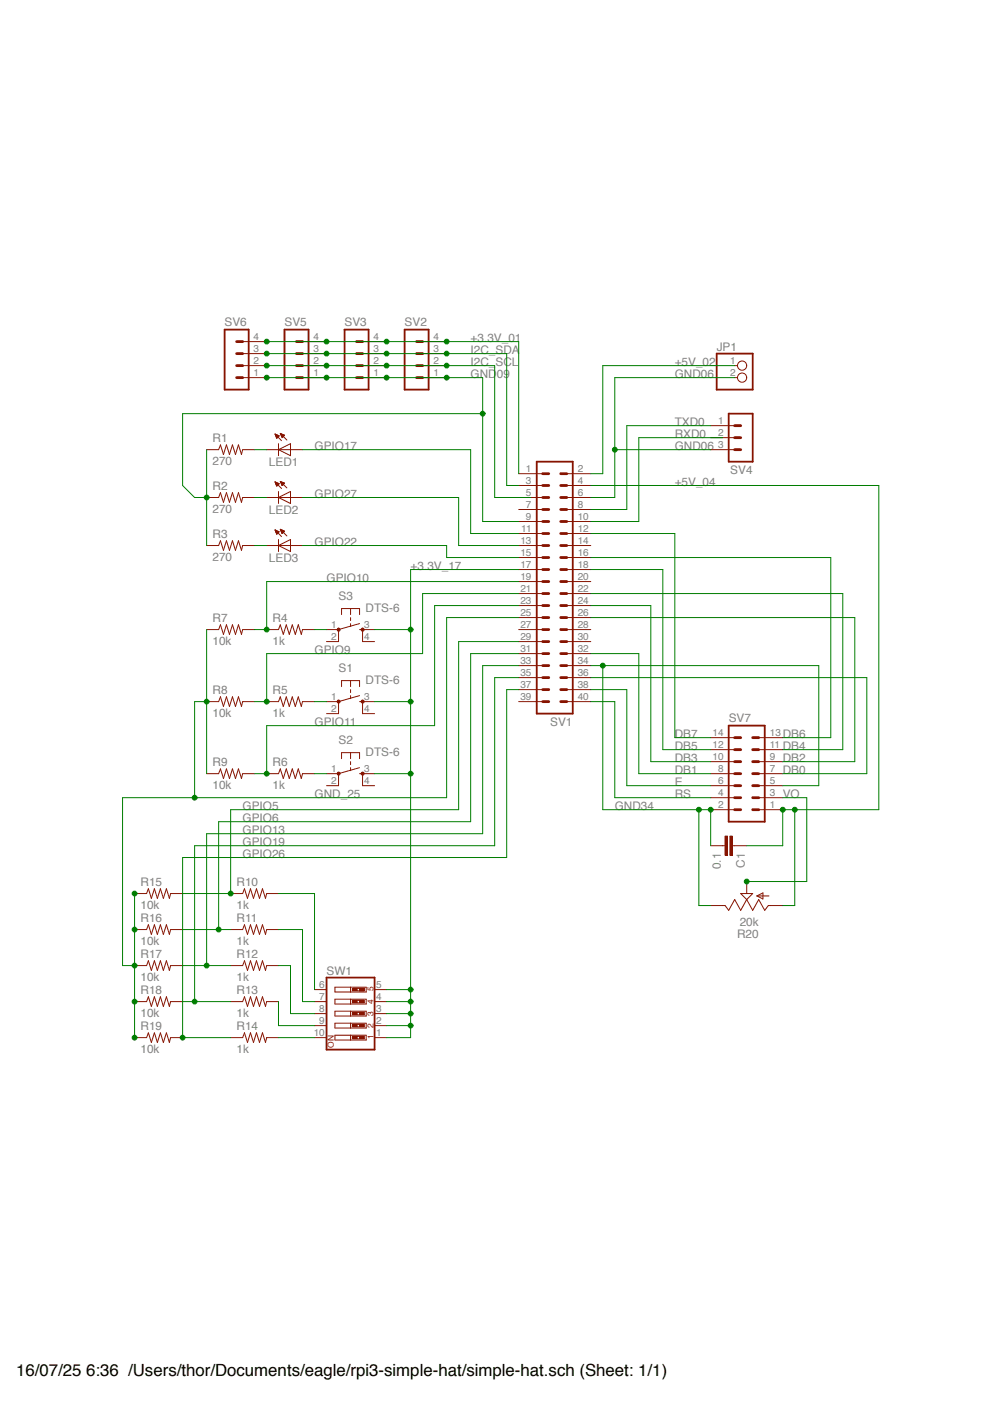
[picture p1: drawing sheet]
<svg xmlns="http://www.w3.org/2000/svg" width="210mm" height="297mm" viewBox="0 0 210 297" stroke-linecap="round" stroke-linejoin="round" font-family="sans-serif">
<path d="M113.5 97.7h7.6v53.3h-7.6zM69.1 206.8h10.1v15.2h-10.1z" fill="none" stroke="#861300" stroke-width=".38"/>
<g fill="none" stroke="#861300" stroke-width=".59">
<path d="M114.8 105.2h1.2M114.8 102.7h1.2M114.8 100.2h1.2M114.8 110.3h1.2M114.8 107.8h1.2M114.8 117.9h1.2M114.8 115.4h1.2M114.8 112.9h1.2M118.6 105.2h1.3M118.6 102.7h1.3M118.6 100.2h1.3M118.6 110.3h1.3"/>
<path d="M118.6 107.8h1.3M118.6 117.9h1.3M118.6 115.4h1.3M118.6 112.9h1.3M114.8 123h1.2M114.8 120.5h1.2M114.8 130.6h1.2M114.8 128.1h1.2M114.8 125.6h1.2M114.8 135.7h1.2M114.8 133.2h1.2M114.8 138.3h1.2"/>
<path d="M118.6 123h1.3M118.6 120.5h1.3M118.6 130.6h1.3M118.6 128.1h1.3M118.6 125.6h1.3M118.6 135.7h1.3M118.6 133.2h1.3M118.6 138.3h1.3M114.8 140.8h1.2M114.8 143.3h1.2M114.8 145.9h1.2M114.8 148.4h1.2"/>
<path d="M118.6 140.8h1.3M118.6 143.3h1.3M118.6 145.9h1.3M118.6 148.4h1.3"/>
</g>
<g fill="none" stroke="#861300" stroke-width=".21">
<path d="M56.4 95.1h7.6M58.2 91.8l1.3 1.4M58.2 91.9h.1M58.2 91.8l.8 .4M58.2 91.8l.3 .9 .5-.5M58.2 91.9h.3M58.3 92h.4M58.3 92.1h.6M58.3 92.2h.7M58.4 92.4h.5M58.4 92.3h.5M58.4 92.5h.4"/>
<path d="M58.5 92.6h.1M58.5 92.7h.1M58.9 93.9v2.5M58.9 95.1l2.5-1.2v2.5zM59.3 91.7l1.4 1.4M59.3 91.7l.9 .4-.5 .5zM59.3 91.8h.2M59.3 91.7h.1M59.4 91.9h.3M59.4 91.9h.5M59.4 92h.7M59.5 92.1h.6"/>
<path d="M59.5 92.2h.5M59.6 92.3h.4M59.6 92.4h.3M59.7 92.5h.1M56.4 105.2h7.6M56.4 115.4h7.6M58.2 101.9l1.3 1.4M58.2 102h.1M58.2 101.9l.8 .4M58.2 101.9l.3 .9 .5-.5M58.2 112.1l1.3 1.4M58.2 112.2h.1"/>
<path d="M58.2 112.1l.8 .4M58.2 112.1l.3 .9M58.2 102.1h.2M58.2 112.3h.4M58.3 102.2h.6M58.3 102.2h.3M58.3 112.4h.5M58.3 102.3h.7M58.3 112.5h.7M58.3 102.4h.6M58.3 112.6h.7M58.4 102.5h.5"/>
<path d="M58.4 112.6h.5M58.4 102.6h.4M58.4 112.7h.4M58.5 102.7h.2M58.5 112.8h.2M58.5 112.9h.1M58.5 102.8h.1M58.5 113h.1M58.9 105.2l2.5-1.2v2.5zM58.9 104v2.5M58.9 114.1v2.6M58.9 115.4l2.5-1.3v2.6z"/>
<path d="M59 112.5l-.5 .5M59.3 101.9l1.4 1.3M59.3 101.9l.9 .3-.5 .5M59.3 101.9l.4 .8M59.3 112l1.4 1.4M59.3 112l.9 .4-.5 .5zM59.3 101.9h.1M59.3 112h.1M59.4 102h.3M59.4 112.1h.2M59.4 102.1h.5M59.4 112.2h.4"/>
<path d="M59.4 102.2h.7M59.4 112.4h.8M59.4 112.3h.6M59.5 102.2h.7M59.5 112.5h.6M59.5 102.3h.6M59.5 112.6h.5M59.6 102.5h.3M59.6 102.4h.4M59.6 112.6h.3M59.6 102.6h.2M59.6 112.7h.2"/>
<path d="M59.7 102.7h.1M59.7 112.8h.1M109.7 100.2h5.1M109.7 102.7h5.1M109.7 105.2h5.1M109.7 107.8h5.1M109.7 110.3h5.1M109.7 112.9h5.1M109.7 115.4h5.1M109.7 117.9h5.1M119.9 100.2h5M119.9 102.7h5"/>
<path d="M119.9 105.2h5M119.9 107.8h5M119.9 110.3h5M119.9 112.9h5M119.9 115.4h5M119.9 117.9h5M109.7 120.5h5.1M109.7 123h5.1M109.7 125.6h5.1M109.7 128.1h5.1M109.7 130.6h5.1M109.7 133.2h5.1"/>
<path d="M109.7 135.7h5.1M109.7 138.3h5.1M119.9 120.5h5M119.9 123h5M119.9 125.6h5M119.9 128.1h5M119.9 130.6h5M119.9 133.2h5M119.9 135.7h5M119.9 138.3h5M109.7 140.8h5.1M109.7 143.3h5.1"/>
<path d="M109.7 145.9h5.1M109.7 148.4h5.1M119.9 140.8h5M119.9 143.3h5M119.9 145.9h5M119.9 148.4h5M70.8 208.8h6.6v1h-6.6zM70.8 211.4h6.6v1h-6.6zM70.8 213.9h6.6v1h-6.6zM70.8 216.5h6.6v1h-6.6zM70.8 219h6.6v1h-6.6zM74.1 208.8v1"/>
<path d="M74.1 211.4v1M74.1 213.9v1M74.1 216.5v1M74.1 219v1M75.5 209.1h.5M75.5 209.6h.5M75.5 211.6h.5M75.5 212.1h.5M75.5 214.2h.5M75.5 214.7h.5M75.5 216.7h.5M75.5 217.2h.5"/>
<path d="M75.5 219.2h.5M75.5 219.8h.5"/>
</g>
<path d="M74.5 209.1h1v.5h-1z" fill="#861300"/>
<path d="M74.5 209.1h1v.5h-1z" fill="none" stroke="#861300" stroke-width=".21"/>
<path d="M76 209.1h1v.5h-1z" fill="#861300"/>
<path d="M76 209.1h1.1v.5h-1.1z" fill="none" stroke="#861300" stroke-width=".21"/>
<path d="M76 209.1h1v.5h-1z" fill="#861300"/>
<path d="M76 209.1h1.1v.5h-1.1z" fill="none" stroke="#861300" stroke-width=".21"/>
<path d="M74.5 211.6h1v.5h-1z" fill="#861300"/>
<path d="M74.5 211.6h1v.5h-1z" fill="none" stroke="#861300" stroke-width=".21"/>
<path d="M76 211.6h1v.5h-1z" fill="#861300"/>
<path d="M76 211.6h1.1v.5h-1.1z" fill="none" stroke="#861300" stroke-width=".21"/>
<path d="M74.5 214.2h1v.5h-1z" fill="#861300"/>
<path d="M74.5 214.2h1v.5h-1z" fill="none" stroke="#861300" stroke-width=".21"/>
<path d="M76 214.2h1v.5h-1z" fill="#861300"/>
<path d="M76 214.2h1.1v.5h-1.1z" fill="none" stroke="#861300" stroke-width=".21"/>
<path d="M74.5 216.7h1v.5h-1z" fill="#861300"/>
<path d="M74.5 216.7h1v.5h-1z" fill="none" stroke="#861300" stroke-width=".21"/>
<path d="M76 216.7h1v.5h-1z" fill="#861300"/>
<path d="M76 216.7h1.1v.5h-1.1z" fill="none" stroke="#861300" stroke-width=".21"/>
<path d="M74.5 219.2h1v.5h-1z" fill="#861300"/>
<path d="M74.5 219.2h1v.6h-1z" fill="none" stroke="#861300" stroke-width=".21"/>
<path d="M76 219.2h1v.5h-1z" fill="#861300"/>
<g fill="none" stroke="#861300" stroke-width=".21">
<path d="M72.2 145.2v-1.2h3.8v1.2M74.1 144v1.2M74.1 145.9v.6M74.1 147.2v.6M76 148.4h.7v2.6M76 147.2l-4.4 1.2v2.6M66.5 209.3h2.6M66.5 211.9h2.6M66.5 214.4h2.6M66.5 217h2.6M66.5 219.5h2.6M76 219.2h1.1v.6h-1.1z"/>
<path d="M79.2 209.3h2.6M79.2 211.9h2.6M79.2 214.4h2.6M79.2 217h2.6M79.2 219.5h2.6"/>
</g>
<path d="M71.4 148.2h.4v.4l-.2 .1-.2-.1z" fill-rule="evenodd" fill="#861300"/>
<path d="M71.4 148.2h.5v.4l-.3 .2-.2-.2z" fill="none" stroke="#861300" stroke-width=".21"/>
<path d="M76.5 148.2h.4v.4l-.2 .1-.2-.1-.2-.2z" fill-rule="evenodd" fill="#861300"/>
<path d="M69.1 148.4h2.5M69.1 151h2.5M74.1 159.2v1.3M76.5 148.2h.4v.4l-.2 .2-.2-.2-.2-.2zM76.7 148.4h2.5M76.7 151h2.5M72.2 160.5v-1.3h3.8v1.3M74.1 161.1v.7M74.1 162.4v.6M76 163.7h.7v2.5M76 162.4l-4.4 1.3v2.5" fill="none" stroke="#861300" stroke-width=".21"/>
<path d="M71.4 163.4h.4v.5l-.2 .1-.2-.1z" fill-rule="evenodd" fill="#861300"/>
<path d="M71.4 163.4h.5v.5l-.3 .1-.2-.1z" fill="none" stroke="#861300" stroke-width=".21"/>
<path d="M76.5 163.4h.4v.5l-.2 .1-.2-.1-.2-.2z" fill-rule="evenodd" fill="#861300"/>
<path d="M72.2 130v-1.3h3.8v1.3M74.1 128.7v1.3M74.1 130.6v.7M74.1 131.9v.6M76 133.2h.7v2.5M76 131.9l-4.4 1.3v2.5M69.1 163.7h2.5M69.1 166.2h2.5M76.5 163.4h.4v.5l-.2 .1-.2-.1-.2-.2zM76.7 163.7h2.5M76.7 166.2h2.5" fill="none" stroke="#861300" stroke-width=".21"/>
<path d="M71.4 133l.2-.2 .2 .2v.4h-.4z" fill-rule="evenodd" fill="#861300"/>
<path d="M71.4 133l.2-.2 .3 .2v.4h-.5z" fill="none" stroke="#861300" stroke-width=".21"/>
<path d="M76.5 133l.2-.2 .2 .2v.4h-.4l-.2-.2z" fill-rule="evenodd" fill="#861300"/>
<g fill="none" stroke="#861300" stroke-width=".21">
<path d="M51.3 77.3h5.1M51.3 79.9h5.1M51.3 74.8h5.1M51.3 72.3h5.1M64 77.3h5.1M64 79.9h5.1M64 74.8h5.1M64 72.3h5.1M76.7 77.3h5.1M76.7 79.9h5.1M76.7 74.8h5.1M76.7 72.3h5.1"/>
<path d="M89.4 77.3h5.1M89.4 79.9h5.1M89.4 74.8h5.1M89.4 72.3h5.1M155.4 77.3h.6M155.4 79.9h.6M43.7 95.1h2.5l.4-1 .7 2 .6-2 .6 2 .7-2 .6 2 .6-2 .7 2 .2-1h2.6M150.3 90h5.1M150.3 92.6h5.1M150.3 95.1h5.1M43.7 105.2h2.5l.4-1 .7 2.1 .6-2.1 .6 2.1 .7-2.1 .6 2.1 .6-2.1 .7 2.1 .2-1.1h2.6M43.7 115.4h2.5l.4-1 .7 2 .6-2 .6 2 .7-2 .6 2 .6-2 .7 2 .2-1h2.6"/>
<path d="M43.7 133.2h2.5l.4-1 .7 2 .6-2 .6 2 .7-2 .6 2 .6-2 .7 2 .2-1h2.6M56.4 133.2h2.5l.4-1 .6 2 .6-2 .7 2 .6-2 .7 2 .6-2 .6 2 .3-1h2.5M69.1 133.2h2.5M69.1 135.7h2.5M76.5 133l.2-.2 .2 .2v.4h-.4l-.2-.2zM76.7 133.2h2.5M76.7 135.7h2.5M43.7 148.4h2.5l.4-1 .7 2 .6-2 .6 2 .7-2 .6 2 .6-2 .7 2 .2-1h2.6M56.4 148.4h2.5l.4-1 .6 2 .6-2 .7 2 .6-2 .7 2 .6-2 .6 2 .3-1h2.5M150.3 158.6h5.1M150.3 156h5.1M160.5 158.6h5"/>
<path d="M160.5 156h5M43.7 163.7h2.5l.4-1.1 .7 2.1 .6-2.1 .6 2.1 .7-2.1 .6 2.1 .6-2.1 .7 2.1 .2-1h2.6M56.4 163.7h2.5l.4-1.1 .6 2.1 .6-2.1 .7 2.1 .6-2.1 .7 2.1 .6-2.1 .6 2.1 .3-1h2.5M150.3 163.7h5.1M150.3 171.3h5.1M150.3 168.7h5.1M150.3 166.2h5.1M150.3 161.1h5.1M152.8 178.9h.5M154.9 178.9h.5M160.5 163.7h5M160.5 171.3h5"/>
<path d="M160.5 168.7h5M160.5 166.2h5M160.5 161.1h5M28.5 189h2.5l.4-1 .6 2 .6-2 .7 2 .6-2 .7 2 .6-2 .6 2 .3-1h2.5M28.5 196.6h2.5l.4-1 .6 2.1 .6-2.1 .7 2.1 .6-2.1 .7 2.1 .6-2.1 .6 2.1 .3-1.1h2.5M48.8 189h2.5l.4-1 .6 2 .7-2 .6 2 .6-2 .7 2 .6-2 .6 2 .3-1h2.5M48.8 196.6h2.5l.4-1 .6 2.1 .7-2.1 .6 2.1 .6-2.1 .7 2.1 .6-2.1 .6 2.1 .3-1.1h2.5M28.5 204.3h2.5l.4-1.1 .6 2.1 .6-2.1 .7 2.1 .6-2.1 .7 2.1 .6-2.1 .6 2.1 .3-1h2.5M28.5 211.9h2.5l.4-1 .6 2 .6-2 .7 2 .6-2 .7 2 .6-2 .6 2 .3-1h2.5M28.5 219.5h2.5l.4-1 .6 2 .6-2 .7 2 .6-2 .7 2 .6-2 .6 2 .3-1h2.5M48.8 204.3h2.5l.4-1.1 .6 2.1 .7-2.1 .6 2.1 .6-2.1 .7 2.1 .6-2.1 .6 2.1 .3-1h2.5M48.8 211.9h2.5l.4-1 .6 2 .7-2 .6 2 .6-2 .7 2 .6-2 .6 2 .3-1h2.5"/>
<path d="M48.8 219.5h2.5l.4-1 .6 2 .7-2 .6 2 .6-2 .7 2 .6-2 .6 2 .3-1h2.5"/>
<circle cx="156.9" cy="77.3" r=".97"/>
<circle cx="156.9" cy="79.9" r=".97"/>
</g>
<path d="M47.5 69.7h5.1v12.7h-5.1zM60.2 69.7h5v12.7h-5zM72.9 69.7h5v12.7h-5zM85.6 69.7h5v12.7h-5zM151.6 74.8h7.6v7.6h-7.6zM154.1 87.5h5.1v10.2h-5.1zM154.1 153.5h7.6v20.3h-7.6z" fill="none" stroke="#861300" stroke-width=".38"/>
<g fill="none" stroke="#861300" stroke-width=".59">
<path d="M50 74.8h1.3M50 77.3h1.3M50 79.9h1.3M50 72.3h1.3M62.7 74.8h1.3M62.7 77.3h1.3M62.7 79.9h1.3M62.7 72.3h1.3M75.4 74.8h1.3M75.4 77.3h1.3M75.4 79.9h1.3M75.4 72.3h1.3"/>
<path d="M88.1 74.8h1.3M88.1 77.3h1.3M88.1 79.9h1.3M88.1 72.3h1.3M155.4 95.1h1.2M155.4 92.6h1.2M155.4 90h1.2M155.4 158.6h1.2M155.4 156h1.2M159.2 158.6h1.3M159.2 156h1.3M155.4 166.2h1.2"/>
<path d="M155.4 168.7h1.2M155.4 171.3h1.2M155.4 161.1h1.2M155.4 163.7h1.2M159.2 166.2h1.3M159.2 168.7h1.3M159.2 171.3h1.3M159.2 161.1h1.3M159.2 163.7h1.3"/>
</g>
<path d="M153.3 176.9h.5v4h-.5z" fill="#861300"/>
<path d="M153.3 176.9h.5v4h-.5z" fill="none" stroke="#861300" stroke-width=".21"/>
<path d="M154.3 176.9h.6v4h-.6z" fill="#861300"/>
<path d="M150.3 178.9h2.5M154.4 176.9h.5v4h-.5zM155.4 178.9h2.5M156.6 189h2.6l-1.3 1.3zM157.9 190.3l-1.3 2.3-1.2-2.3-1.3 2.3-.8-1h-3M157.9 190.3l1.3 2.3 1.3-2.3 1.2 2.3 .8-1h3M157.9 186.5v2.5M160.1 189.5h2.5M160.1 189.5l1.2-.6v1.3z" fill="none" stroke="#861300" stroke-width=".21"/>
<path d="M155.4 77.3h-27.9v22.9h-2.6M155.4 79.9h-25.4v25.3h-5.1M130 95.1h20.3" fill="none" stroke="#007d00" stroke-width=".21"/>
<circle cx="130" cy="95.1" r=".51" fill="#007d00"/>
<g fill="none" stroke="#007d00" stroke-width=".21">
<path d="M56.4 72.3h53.3v27.9M150.3 90h-17.7v17.8h-7.7M152.8 92.6h-17.7v17.7h-10.2"/>
<circle cx="130" cy="95.1" r=".51"/>
</g>
<circle cx="94.4" cy="72.3" r=".51" fill="#007d00"/>
<circle cx="94.5" cy="72.3" r=".51" fill="none" stroke="#007d00" stroke-width=".21"/>
<circle cx="81.7" cy="72.3" r=".51" fill="#007d00"/>
<circle cx="81.8" cy="72.3" r=".51" fill="none" stroke="#007d00" stroke-width=".21"/>
<circle cx="69" cy="72.3" r=".51" fill="#007d00"/>
<circle cx="69.1" cy="72.3" r=".51" fill="none" stroke="#007d00" stroke-width=".21"/>
<circle cx="56.4" cy="72.3" r=".51" fill="#007d00"/>
<g fill="none" stroke="#007d00" stroke-width=".21">
<path d="M56.4 74.8h50.8v27.9h2.5"/>
<circle cx="56.4" cy="72.3" r=".51"/>
</g>
<circle cx="94.4" cy="74.8" r=".51" fill="#007d00"/>
<circle cx="94.5" cy="74.8" r=".51" fill="none" stroke="#007d00" stroke-width=".21"/>
<circle cx="81.7" cy="74.8" r=".51" fill="#007d00"/>
<circle cx="81.8" cy="74.8" r=".51" fill="none" stroke="#007d00" stroke-width=".21"/>
<circle cx="69" cy="74.8" r=".51" fill="#007d00"/>
<circle cx="69.1" cy="74.8" r=".51" fill="none" stroke="#007d00" stroke-width=".21"/>
<circle cx="56.4" cy="74.8" r=".51" fill="#007d00"/>
<g fill="none" stroke="#007d00" stroke-width=".21">
<path d="M56.4 77.3h48.2v27.9h7.6"/>
<circle cx="56.4" cy="74.8" r=".51"/>
</g>
<circle cx="94.4" cy="77.3" r=".51" fill="#007d00"/>
<circle cx="94.5" cy="77.3" r=".51" fill="none" stroke="#007d00" stroke-width=".21"/>
<circle cx="81.7" cy="77.3" r=".51" fill="#007d00"/>
<circle cx="81.8" cy="77.3" r=".51" fill="none" stroke="#007d00" stroke-width=".21"/>
<circle cx="69" cy="77.3" r=".51" fill="#007d00"/>
<circle cx="69.1" cy="77.3" r=".51" fill="none" stroke="#007d00" stroke-width=".21"/>
<circle cx="56.4" cy="77.3" r=".51" fill="#007d00"/>
<g fill="none" stroke="#007d00" stroke-width=".21">
<path d="M56.4 79.9h45.7v30.4h7.6M43.7 95.1v20.3"/>
<circle cx="56.4" cy="77.3" r=".51"/>
</g>
<circle cx="43.7" cy="105.2" r=".51" fill="#007d00"/>
<g fill="none" stroke="#007d00" stroke-width=".21">
<path d="M102.1 87.5h-63.5v15.2l2.6 2.5h2.5"/>
<circle cx="43.7" cy="105.2" r=".51"/>
</g>
<circle cx="102.1" cy="87.5" r=".51" fill="#007d00"/>
<circle cx="102.1" cy="87.5" r=".51" fill="none" stroke="#007d00" stroke-width=".21"/>
<circle cx="94.4" cy="79.9" r=".51" fill="#007d00"/>
<circle cx="94.5" cy="79.9" r=".51" fill="none" stroke="#007d00" stroke-width=".21"/>
<circle cx="81.7" cy="79.9" r=".51" fill="#007d00"/>
<circle cx="81.8" cy="79.9" r=".51" fill="none" stroke="#007d00" stroke-width=".21"/>
<circle cx="69" cy="79.9" r=".51" fill="#007d00"/>
<circle cx="69.1" cy="79.9" r=".51" fill="none" stroke="#007d00" stroke-width=".21"/>
<circle cx="56.4" cy="79.9" r=".51" fill="#007d00"/>
<g fill="none" stroke="#007d00" stroke-width=".21">
<path d="M53.9 95.1h2.5M64 95.1h35.5v17.8h10.2M53.9 105.2h2.5M53.9 115.4h2.5M64 105.2h33v10.2h12.7M64 115.4h30.5v2.5h15.2M109.7 120.5h-22.9v12.7h-7.6"/>
<circle cx="56.4" cy="79.9" r=".51"/>
</g>
<circle cx="86.8" cy="133.2" r=".51" fill="#007d00"/>
<g fill="none" stroke="#007d00" stroke-width=".21">
<path d="M86.8 133.2v30.5h-7.6M79.2 148.4h7.6"/>
<circle cx="86.8" cy="133.2" r=".51"/>
</g>
<circle cx="86.8" cy="148.4" r=".51" fill="#007d00"/>
<circle cx="86.8" cy="148.4" r=".51" fill="none" stroke="#007d00" stroke-width=".21"/>
<circle cx="86.8" cy="163.7" r=".51" fill="#007d00"/>
<g fill="none" stroke="#007d00" stroke-width=".21">
<path d="M86.8 163.7v55.8h-5M81.8 209.3h5M81.8 211.9h5M81.8 214.4h5M81.8 217h5"/>
<circle cx="86.8" cy="163.7" r=".51"/>
</g>
<circle cx="86.8" cy="216.9" r=".51" fill="#007d00"/>
<circle cx="86.8" cy="217" r=".51" fill="none" stroke="#007d00" stroke-width=".21"/>
<circle cx="86.8" cy="214.4" r=".51" fill="#007d00"/>
<circle cx="86.8" cy="214.4" r=".51" fill="none" stroke="#007d00" stroke-width=".21"/>
<circle cx="86.8" cy="211.9" r=".51" fill="#007d00"/>
<circle cx="86.8" cy="211.9" r=".51" fill="none" stroke="#007d00" stroke-width=".21"/>
<circle cx="86.8" cy="209.3" r=".51" fill="#007d00"/>
<g fill="none" stroke="#007d00" stroke-width=".21">
<path d="M66.5 133.2h2.6M109.7 123h-53.3v10.2h-2.5M66.5 148.4h2.6M66.5 163.7h2.6"/>
<circle cx="86.8" cy="209.3" r=".51"/>
</g>
<circle cx="56.4" cy="133.2" r=".51" fill="#007d00"/>
<g fill="none" stroke="#007d00" stroke-width=".21">
<path d="M109.7 125.6h-20.3v12.7h-33v10.1h-2.5"/>
<circle cx="56.4" cy="133.2" r=".51"/>
</g>
<circle cx="56.4" cy="148.4" r=".51" fill="#007d00"/>
<g fill="none" stroke="#007d00" stroke-width=".21">
<path d="M109.7 128.1h-17.8v25.4h-35.5v10.2h-2.5"/>
<circle cx="56.4" cy="148.4" r=".51"/>
</g>
<circle cx="56.4" cy="163.7" r=".51" fill="#007d00"/>
<g fill="none" stroke="#007d00" stroke-width=".21">
<path d="M43.7 133.2v30.5"/>
<circle cx="56.4" cy="163.7" r=".51"/>
</g>
<circle cx="43.7" cy="148.4" r=".51" fill="#007d00"/>
<g fill="none" stroke="#007d00" stroke-width=".21">
<path d="M109.7 130.6h-15.2v38.1h-53.3v-20.3h2.5"/>
<circle cx="43.7" cy="148.4" r=".51"/>
</g>
<circle cx="28.4" cy="189" r=".51" fill="#007d00"/>
<g fill="none" stroke="#007d00" stroke-width=".21">
<path d="M28.5 189v7.6"/>
<circle cx="28.5" cy="189" r=".51"/>
</g>
<circle cx="28.4" cy="196.6" r=".51" fill="#007d00"/>
<g fill="none" stroke="#007d00" stroke-width=".21">
<path d="M28.5 196.6v7.7"/>
<circle cx="28.5" cy="196.6" r=".51"/>
</g>
<circle cx="28.4" cy="204.2" r=".51" fill="#007d00"/>
<g fill="none" stroke="#007d00" stroke-width=".21">
<path d="M28.5 204.3v7.6"/>
<circle cx="28.5" cy="204.3" r=".51"/>
</g>
<circle cx="28.4" cy="211.9" r=".51" fill="#007d00"/>
<g fill="none" stroke="#007d00" stroke-width=".21">
<path d="M28.5 211.9v7.6"/>
<circle cx="28.5" cy="211.9" r=".51"/>
</g>
<circle cx="28.4" cy="219.5" r=".51" fill="#007d00"/>
<g fill="none" stroke="#007d00" stroke-width=".21">
<path d="M41.2 168.7h-15.3v35.6h2.6"/>
<circle cx="28.5" cy="219.5" r=".51"/>
</g>
<circle cx="41.1" cy="168.7" r=".51" fill="#007d00"/>
<g fill="none" stroke="#007d00" stroke-width=".21">
<path d="M109.7 135.7h-12.7v35.6h-48.2v17.7h-10.2M58.9 189h7.6v20.3M58.9 211.9v5.1h7.6M58.9 219.5h7.6"/>
<circle cx="41.2" cy="168.7" r=".51"/>
</g>
<circle cx="48.8" cy="189" r=".51" fill="#007d00"/>
<g fill="none" stroke="#007d00" stroke-width=".21">
<path d="M109.7 138.3h-10.2v35.5h-53.3v22.8M38.6 196.6h10.2"/>
<circle cx="48.8" cy="189" r=".51"/>
</g>
<circle cx="46.2" cy="196.6" r=".51" fill="#007d00"/>
<g fill="none" stroke="#007d00" stroke-width=".21">
<path d="M109.7 140.8h-7.6v35.6h-58.4v27.9M38.6 204.3h10.2"/>
<circle cx="46.2" cy="196.6" r=".51"/>
</g>
<circle cx="43.7" cy="204.2" r=".51" fill="#007d00"/>
<g fill="none" stroke="#007d00" stroke-width=".21">
<path d="M109.7 143.3h-5.1v35.6h-63.4v33M38.6 211.9h10.2"/>
<circle cx="43.7" cy="204.3" r=".51"/>
</g>
<circle cx="41.1" cy="211.9" r=".51" fill="#007d00"/>
<g fill="none" stroke="#007d00" stroke-width=".21">
<path d="M109.7 145.9h-2.5v35.5h-68.6v38.1h10.2"/>
<circle cx="41.2" cy="211.9" r=".51"/>
</g>
<circle cx="38.6" cy="219.5" r=".51" fill="#007d00"/>
<g fill="none" stroke="#007d00" stroke-width=".21">
<path d="M124.9 102.7h61v68.6h-20.4v7.6h-7.6M58.9 196.6h5.1v15.3h2.5M58.9 204.3h2.5v10.1h5.1"/>
<circle cx="38.6" cy="219.5" r=".51"/>
</g>
<circle cx="165.5" cy="171.3" r=".51" fill="#007d00"/>
<g fill="none" stroke="#007d00" stroke-width=".21">
<path d="M168.1 171.3v20.3h-2.6"/>
<circle cx="165.5" cy="171.3" r=".51"/>
</g>
<circle cx="168.1" cy="171.3" r=".51" fill="#007d00"/>
<g fill="none" stroke="#007d00" stroke-width=".21">
<path d="M124.9 140.8h2.6v30.5h22.8v7.6"/>
<circle cx="168.1" cy="171.3" r=".51"/>
</g>
<circle cx="150.3" cy="171.3" r=".51" fill="#007d00"/>
<g fill="none" stroke="#007d00" stroke-width=".21">
<path d="M147.8 171.3v20.3h2.5"/>
<circle cx="150.3" cy="171.3" r=".51"/>
</g>
<circle cx="147.8" cy="171.3" r=".51" fill="#007d00"/>
<g fill="none" stroke="#007d00" stroke-width=".21">
<path d="M127.5 140.8h45.7v25.4h-7.7"/>
<circle cx="147.8" cy="171.3" r=".51"/>
</g>
<circle cx="127.5" cy="140.8" r=".51" fill="#007d00"/>
<g fill="none" stroke="#007d00" stroke-width=".21">
<path d="M165.5 168.7h5.1v17.8h-12.7"/>
<circle cx="127.5" cy="140.8" r=".51"/>
</g>
<circle cx="157.9" cy="186.5" r=".51" fill="#007d00"/>
<g fill="none" stroke="#007d00" stroke-width=".21">
<path d="M124.9 112.9h17.8v43.1h7.6M124.9 117.9h50.8v38.1h-10.2M124.9 138.3h10.2v25.4h15.2M124.9 130.6h55.9v30.5h-15.3M124.9 128.1h12.7v33h12.7M124.9 120.5h15.3v38.1h10.1M124.9 125.6h53.3v33h-12.7M124.9 145.9h7.7v20.3h17.7M124.9 143.3h58.4v20.4h-17.8M124.9 148.4h5.1v20.3h20.3"/>
<circle cx="157.9" cy="186.5" r=".51"/>
</g>
<text font-size="3.6" x="3.4" y="291">16/07/25 6:36 /Users/thor/Documents/eagle/rpi3-simple-hat/simple-hat.sch (Sheet: 1/1)</text>
<g font-size="2.5" fill="#808080">
<text x="47.5" y="68.9">SV6</text>
<text x="60.2" y="68.9">SV5</text>
<text x="72.9" y="68.9">SV3</text>
<text x="85.6" y="68.9">SV2</text>
<text x="99.5" y="72.2">+3.3V_01</text>
<text x="99.5" y="74.8">I2C_SDA</text>
<text x="99.5" y="77.3">I2C_SCL</text>
<text x="142.7" y="77.3">+5V_02</text>
<text x="151.6" y="74.2">JP1</text>
<text x="99.5" y="79.9">GND09</text>
<text x="142.7" y="79.9">GND06</text>
<text x="44.9" y="93.6">R1</text>
<text x="66.5" y="95.1">GPIO17</text>
<text x="142.7" y="95.1">GND06</text>
<text x="142.7" y="90">TXD0</text>
<text x="142.7" y="92.6">RXD0</text>
<text x="44.9" y="98.4">270</text>
<text x="56.9" y="98.6">LED1</text>
<text x="154.4" y="100.2">SV4</text>
<text x="44.9" y="103.8">R2</text>
<text x="66.5" y="105.2">GPIO27</text>
<text x="142.7" y="102.7">+5V_04</text>
<text x="44.9" y="108.5">270</text>
<text x="44.9" y="113.9">R3</text>
<text x="56.9" y="108.8">LED2</text>
<text x="44.9" y="118.7">270</text>
<text x="56.9" y="119">LED3</text>
<text x="66.5" y="115.4">GPIO22</text>
<text x="69.1" y="123">GPIO10</text>
<text x="86.8" y="120.5">+3.3V_17</text>
<text x="44.9" y="131.7">R7</text>
<text x="57.6" y="131.7">R4</text>
<text x="71.6" y="126.8">S3</text>
<text x="77.3" y="129.4">DTS-6</text>
<text x="44.9" y="136.5">10k</text>
<text x="57.6" y="136.5">1k</text>
<text x="66.5" y="138.3">GPIO9</text>
<text x="71.6" y="142.1">S1</text>
<text x="44.9" y="146.9">R8</text>
<text x="57.6" y="146.9">R5</text>
<text x="77.3" y="144.6">DTS-6</text>
<text x="44.9" y="151.7">10k</text>
<text x="57.6" y="151.7">1k</text>
<text x="66.5" y="153.5">GPIO11</text>
<text x="116.4" y="153.5">SV1</text>
<text x="154.1" y="152.7">SV7</text>
<text x="71.6" y="157.3">S2</text>
<text x="77.3" y="159.8">DTS-6</text>
<text x="142.7" y="161.1">DB3</text>
<text x="142.7" y="158.6">DB5</text>
<text x="142.7" y="156">DB7</text>
<text x="165.5" y="161.1">DB2</text>
<text x="165.5" y="158.6">DB4</text>
<text x="165.5" y="156">DB6</text>
<text x="44.9" y="166.9">10k</text>
<text x="44.9" y="162.1">R9</text>
<text x="57.6" y="166.9">1k</text>
<text x="57.6" y="162.1">R6</text>
<text x="142.7" y="166.2">E</text>
<text x="142.7" y="163.6">DB1</text>
<text x="165.5" y="163.6">DB0</text>
<text x="51.3" y="171.3">GPIO5</text>
<text x="51.3" y="173.8">GPIO6</text>
<text x="66.5" y="168.7">GND_25</text>
<text x="130" y="171.3">GND34</text>
<text x="142.7" y="168.7">RS</text>
<text x="165.5" y="168.7">VO</text>
<text x="51.3" y="176.3">GPIO13</text>
<text x="51.3" y="178.9">GPIO19</text>
<text x="51.3" y="181.4">GPIO26</text>
<text x="152.5" y="183.9" transform="rotate(-90 152.5 183.9)">0.1</text>
<text x="157.5" y="183.6" transform="rotate(-90 157.5 183.6)">C1</text>
<text x="29.7" y="187.5">R15</text>
<text x="50" y="187.5">R10</text>
<text x="29.7" y="192.3">10k</text>
<text x="29.7" y="195.1">R16</text>
<text x="50" y="192.3">1k</text>
<text x="50" y="195.1">R11</text>
<text x="156.4" y="195.9">20k</text>
<text x="29.7" y="199.9">10k</text>
<text x="29.7" y="202.8">R17</text>
<text x="50" y="199.9">1k</text>
<text x="50" y="202.8">R12</text>
<text x="155.9" y="198.4">R20</text>
<text x="29.7" y="207.6">10k</text>
<text x="50" y="207.6">1k</text>
<text x="69.1" y="206.2">SW1</text>
<text x="29.7" y="215.2">10k</text>
<text x="29.7" y="210.4">R18</text>
<text x="50" y="215.2">1k</text>
<text x="50" y="210.4">R13</text>
<text x="29.7" y="218">R19</text>
<text x="50" y="218">R14</text>
<text x="29.7" y="222.8">10k</text>
<text x="50" y="222.8">1k</text>
</g>
<g font-size="2.1" fill="#808080">
<text x="53.6" y="71.9">4</text>
<text x="66.3" y="71.9">4</text>
<text x="79" y="71.9">4</text>
<text x="91.7" y="71.9">4</text>
<text x="53.6" y="77">2</text>
<text x="53.6" y="74.4">3</text>
<text x="66.3" y="77">2</text>
<text x="66.3" y="74.4">3</text>
<text x="79" y="77">2</text>
<text x="79" y="74.4">3</text>
<text x="91.7" y="77">2</text>
<text x="91.7" y="74.4">3</text>
<text x="154.4" y="77">1</text>
<text x="53.6" y="79.5">1</text>
<text x="66.3" y="79.5">1</text>
<text x="79" y="79.5">1</text>
<text x="91.7" y="79.5">1</text>
<text x="154.4" y="79.5">2</text>
<text x="151.9" y="89.7">1</text>
<text x="151.9" y="92.2">2</text>
<text x="151.9" y="94.7">3</text>
<text x="111.2" y="99.8">1</text>
<text x="122.2" y="99.8">2</text>
<text x="111.2" y="102.4">3</text>
<text x="111.2" y="104.9">5</text>
<text x="111.2" y="107.4">7</text>
<text x="122.2" y="102.4">4</text>
<text x="122.2" y="104.9">6</text>
<text x="122.2" y="107.4">8</text>
<text x="110.2" y="112.5">11</text>
<text x="111.2" y="110">9</text>
<text x="122.2" y="110">10</text>
<text x="122.2" y="112.5">12</text>
<text x="110.1" y="115">13</text>
<text x="110.1" y="117.6">15</text>
<text x="122.2" y="115">14</text>
<text x="122.2" y="117.6">16</text>
<text x="110.1" y="120.1">17</text>
<text x="110.1" y="122.7">19</text>
<text x="110.1" y="125.2">21</text>
<text x="122.2" y="120.1">18</text>
<text x="122.2" y="122.7">20</text>
<text x="122.2" y="125.2">22</text>
<text x="110.1" y="127.7">23</text>
<text x="110.1" y="130.3">25</text>
<text x="122.2" y="127.7">24</text>
<text x="122.2" y="130.3">26</text>
<text x="70.1" y="132.8">1</text>
<text x="70.1" y="135.4">2</text>
<text x="77" y="132.8">3</text>
<text x="77" y="135.4">4</text>
<text x="110.1" y="132.8">27</text>
<text x="110.1" y="135.4">29</text>
<text x="110.1" y="137.9">31</text>
<text x="122.2" y="132.8">28</text>
<text x="122.2" y="135.4">30</text>
<text x="122.2" y="137.9">32</text>
<text x="110.1" y="140.4">33</text>
<text x="110.1" y="143">35</text>
<text x="122.2" y="140.4">34</text>
<text x="122.2" y="143">36</text>
<text x="70.1" y="148.1">1</text>
<text x="77" y="148.1">3</text>
<text x="110.1" y="145.5">37</text>
<text x="110.1" y="148.1">39</text>
<text x="122.2" y="145.5">38</text>
<text x="122.2" y="148.1">40</text>
<text x="70.1" y="150.6">2</text>
<text x="77" y="150.6">4</text>
<text x="150.7" y="155.7">14</text>
<text x="162.8" y="155.7">13</text>
<text x="150.7" y="160.7">10</text>
<text x="150.7" y="158.2">12</text>
<text x="162.8" y="160.7">9</text>
<text x="162.8" y="158.2">11</text>
<text x="70.1" y="163.3">1</text>
<text x="70.1" y="165.8">2</text>
<text x="77" y="163.3">3</text>
<text x="77" y="165.8">4</text>
<text x="151.9" y="165.8">6</text>
<text x="151.9" y="163.3">8</text>
<text x="162.8" y="165.8">5</text>
<text x="162.8" y="163.3">7</text>
<text x="151.9" y="170.9">2</text>
<text x="151.9" y="168.4">4</text>
<text x="162.8" y="170.9">1</text>
<text x="162.8" y="168.4">3</text>
<text x="67.5" y="209">6</text>
<text x="79.6" y="209">5</text>
<text x="67.5" y="211.5">7</text>
<text x="67.5" y="214.1">8</text>
<text x="79.6" y="214.1">3</text>
<text x="79.6" y="211.5">4</text>
<text x="66.3" y="219.1">10</text>
<text x="67.5" y="216.6">9</text>
<text x="79.6" y="219.1">1</text>
<text x="79.6" y="216.6">2</text>
</g>
<g font-size="1.8" fill="#861300">
<text x="79" y="209.7" transform="rotate(-90 79 209.7)">5</text>
<text x="79" y="214.9" transform="rotate(-90 79 214.9)">3</text>
<text x="79" y="212.4" transform="rotate(-90 79 212.4)">4</text>
<text x="70.6" y="221.6" transform="rotate(-90 70.6 221.6)">ON</text>
<text x="79" y="219.7" transform="rotate(-90 79 219.7)">1</text>
<text x="79" y="217.5" transform="rotate(-90 79 217.5)">2</text>
</g>
</svg>
